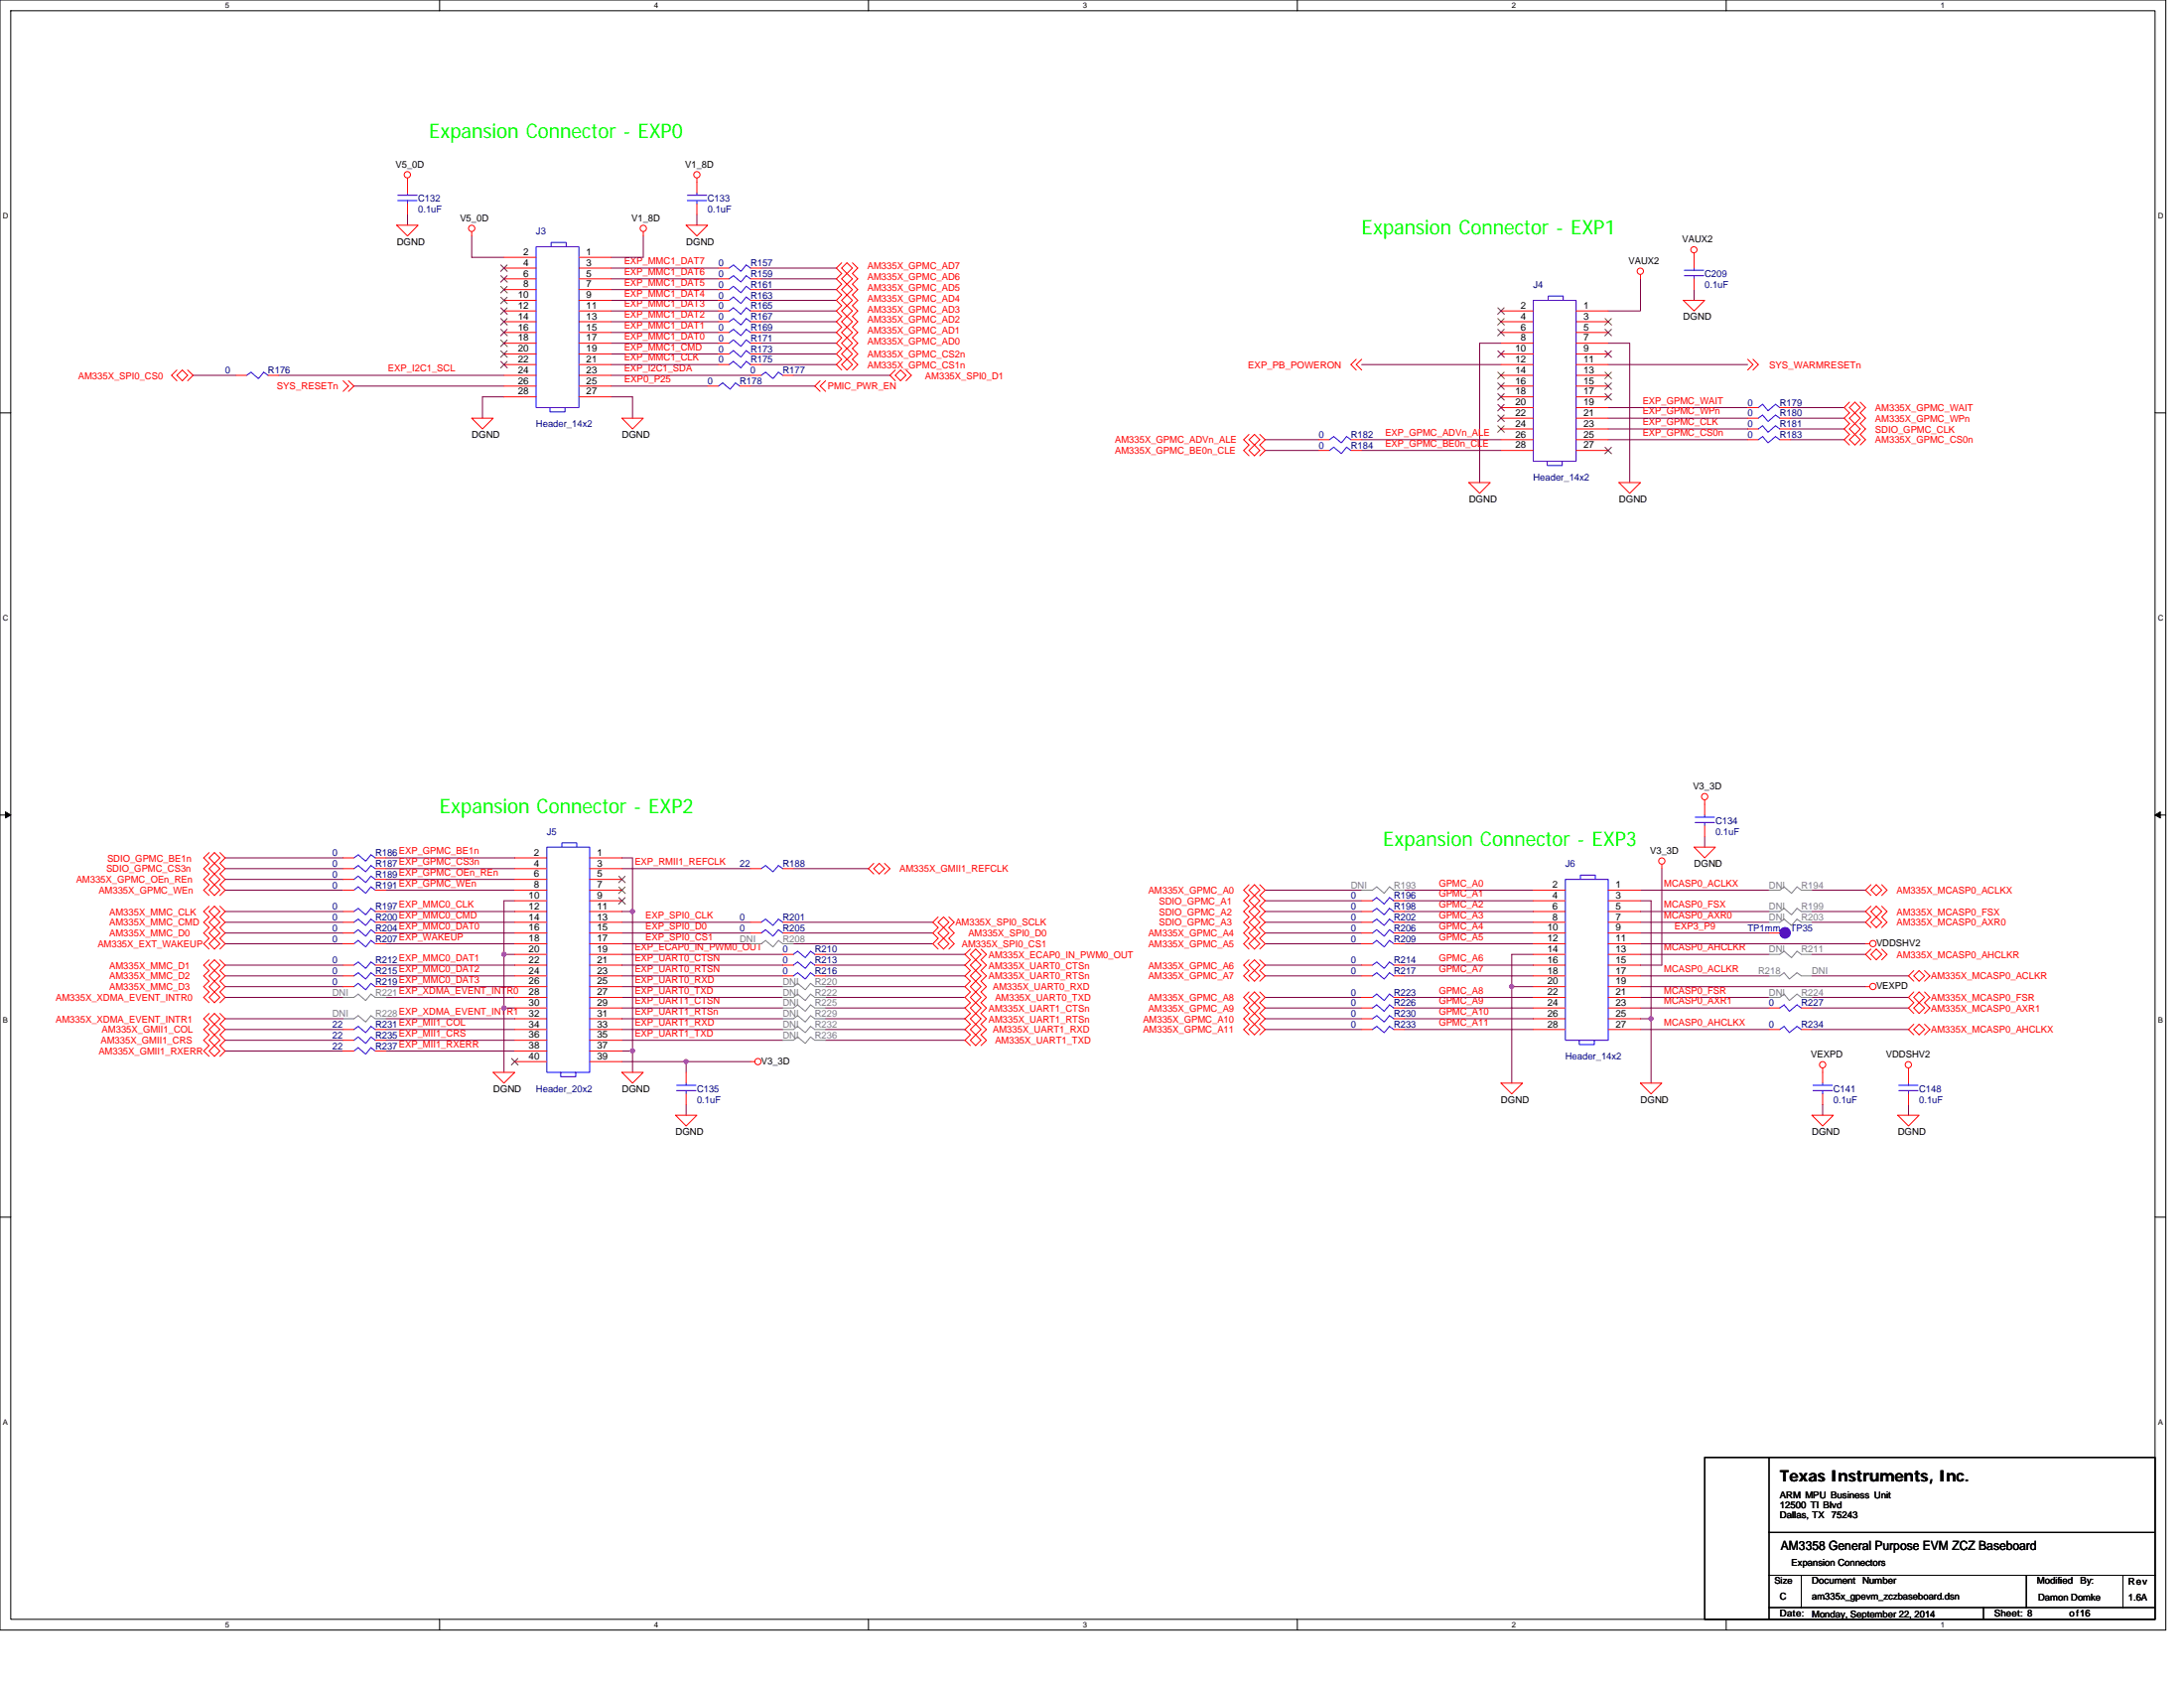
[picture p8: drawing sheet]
<svg xmlns="http://www.w3.org/2000/svg" width="279mm" height="216mm" viewBox="0 0 279 216" stroke-linecap="round" stroke-linejoin="round" font-family="sans-serif">
<path d="M0 0h277.1v208.5h-277.1zM1.4 1.4h274.3v205.7h-274.3z" fill="none" stroke="#000" stroke-width=".13"/>
<g fill="#fff">
<path d="M28.8 .1h.6v1.1h-.6z"/>
<path d="M28.8 207.3h.6v1.1h-.6z"/>
</g>
<path d="M56.2 0v1.4M56.2 207.1v1.4" fill="none" stroke="#000" stroke-width=".13"/>
<g fill="#fff">
<path d="M83.7 .1h.5v1.1h-.5z"/>
<path d="M83.7 207.3h.5v1.1h-.5z"/>
</g>
<path d="M111.1 0v1.4M111.1 207.1v1.4" fill="none" stroke="#000" stroke-width=".13"/>
<g fill="#fff">
<path d="M138.5 .1h.6v1.1h-.6z"/>
<path d="M138.5 207.3h.6v1.1h-.6z"/>
</g>
<path d="M166 0v1.4M166 207.1v1.4" fill="none" stroke="#000" stroke-width=".13"/>
<g fill="#fff">
<path d="M193.4 .1h.6v1.1h-.6z"/>
<path d="M193.4 207.3h.6v1.1h-.6z"/>
</g>
<path d="M220.8 0v1.4M220.8 207.1v1.4" fill="none" stroke="#000" stroke-width=".13"/>
<g fill="#fff">
<path d="M248.3 .1h.5v1.1h-.5z"/>
<path d="M248.3 207.3h.5v1.1h-.5z"/>
<path d="M.4 27.1h.7v1.1h-.7z"/>
<path d="M276.1 27.1h.7v1.1h-.7z"/>
<path d="M.4 78.5h.7v1.1h-.7z"/>
<path d="M276.1 78.5h.7v1.1h-.7z"/>
</g>
<path d="M0 52.8h1.4M275.7 52.8h1.4" fill="none" stroke="#000" stroke-width=".13"/>
<g fill="#fff">
<path d="M.4 130h.6v1.1h-.6z"/>
<path d="M276.1 130h.6v1.1h-.6z"/>
</g>
<path d="M0 104.2h1.4M275.7 104.2h1.4" fill="none" stroke="#000" stroke-width=".13"/>
<path d="M.7 103.8l.7 .4-.7 .4zM275.7 104.2l.7-.4v.8z" fill="#000" stroke="#000" stroke-width=".13"/>
<g fill="#fff">
<path d="M.4 181.4h.6v1.1h-.6z"/>
<path d="M276.1 181.4h.6v1.1h-.6z"/>
</g>
<path d="M0 155.7h1.4M275.7 155.7h1.4M218.1 186.4h57.6v20.7h-57.6zM226.3 186.4v20.6M226.3 196h49.4M226.3 201.5h49.4M226.3 205.6h49.4M230.4 201.5v4.1M253.7 205.6v1.4M259.2 201.5v4.1M271.6 201.5v4.1" fill="none" stroke="#000" stroke-width=".13"/>
<g fill="none" stroke="#800040" stroke-width=".13">
<path d="M52.1 27.4v1.4M60.3 30.2v2.7h4.2M78.2 39.8h13.7M78.2 35.7h13.7M78.2 37h13.7M78.2 38.4h13.7M78.2 34.3h13.7M82.3 30.2v2.7h-4.1M89.2 27.4v1.4M97.4 34.3h9.6M97.4 35.7h9.6M97.4 37h9.6"/>
<path d="M97.4 38.4h9.6M97.4 39.8h9.6M209.9 35.7v4.1h-4.2M216.7 37v1.4M24.7 48h5.5M35.7 48h28.8M45.3 49.4h19.2M64.5 50.8h-2.8v2.7M78.2 41.1h13.7M78.2 42.5h13.7M78.2 43.9h13.7M78.2 45.3h13.7"/>
<path d="M78.2 46.6h13.7M78.2 50.8h2.7v2.7M78.2 49.4h12.3M78.2 48h17.8M96 49.4h8.2M97.4 41.1h9.6M97.4 42.5h9.6M97.4 43.9h9.6M97.4 45.3h9.6M97.4 46.6h9.6M101.5 48h12.4M161.9 56.2h6.8"/>
<path d="M161.9 57.6h6.8M174.2 56.2h17.8M174.2 57.6h17.8M174.2 46.6h17.8M192 43.9h-2.7v17.8M205.7 43.9h2.8v17.8M205.7 54.9h17.9M205.7 52.1h17.9M205.7 53.5h17.9M205.7 56.2h17.9M205.7 46.6h17.9M229.1 52.1h6.8"/>
<path d="M229.1 53.5h6.8M229.1 54.9h6.8M229.1 56.2h6.8M28.8 109.7h15.1M28.8 111.1h15.1M28.8 112.5h15.1M28.8 113.9h15.1M28.8 116.6h15.1M28.8 118h15.1M28.8 119.3h15.1M49.4 109.7h16.4M49.4 111.1h16.4"/>
<path d="M49.4 112.5h16.4M49.4 113.9h16.4M49.4 118h16.4M49.4 119.3h16.4M49.4 116.6h16.4M65.8 115.2h-1.3v6.9M79.6 118h16.4M79.6 119.3h16.4M79.6 111.1h16.4M79.6 116.6h1.3M79.6 109.7h1.3v6.9M80.9 116.6v17.8"/>
<path d="M101.5 119.3h17.8M101.5 118h17.8M101.5 111.1h9.6M161.9 113.9h12.3M161.9 115.2h12.3M161.9 116.6h12.3M161.9 118h12.3M161.9 119.3h12.3M179.7 113.9h16.5M179.7 119.3h16.5M179.7 116.6h16.5M179.7 118h16.5"/>
<path d="M179.7 115.2h16.5M209.9 115.2h1.3v15.1M209.9 113.9h16.4M209.9 116.6h16.4M209.9 118h16.4M209.9 119.3h16.4M212.6 111.1v12.3h-2.7M218.1 107v1.4M231.8 113.9h6.9M231.8 116.6h6.9M231.8 118h6.9M28.8 131.7h15.1"/>
<path d="M28.8 133.1h15.1M28.8 134.4h15.1M28.8 130.3h15.1M28.8 127.6h15.1M28.8 120.7h15.1M28.8 123.4h15.1M28.8 124.8h15.1M28.8 126.2h15.1M49.4 131.7h16.4M49.4 133.1h16.4M49.4 134.4h16.4M49.4 130.3h16.4"/>
<path d="M49.4 127.6h16.4M49.4 120.7h16.4M49.4 123.4h16.4M49.4 124.8h16.4M49.4 126.2h16.4M64.5 128.9h1.3M64.5 122.1h1.3M64.5 128.9v8.3M64.5 122.1v6.8M79.6 122.1h20.5M79.6 130.3h20.5M79.6 128.9h20.5"/>
<path d="M79.6 127.6h20.5M79.6 126.2h20.5M79.6 124.8h20.5M79.6 123.4h20.5M79.6 133.1h20.5M79.6 131.7h20.5M79.6 120.7h16.4M79.6 134.4h1.3M79.6 135.8h8.2M80.9 134.4v2.8M87.8 135.8h8.2M87.8 135.8v1.4"/>
<path d="M101.5 120.7h17.8M105.6 127.6h17.8M105.6 126.2h17.8M105.6 124.8h17.8M105.6 123.4h17.8M105.6 133.1h17.8M105.6 131.7h17.8M105.6 130.3h17.8M105.6 128.9h17.8M105.6 122.1h17.8M161.9 120.7h12.3M161.9 123.4h12.3"/>
<path d="M161.9 124.8h12.3M161.9 128.9h12.3M161.9 127.6h12.3M161.9 130.3h12.3M161.9 131.7h12.3M179.7 120.7h16.5M179.7 124.8h16.5M179.7 123.4h16.5M179.7 128.9h16.5M179.7 127.6h16.5M179.7 130.3h16.5M179.7 131.7h16.5"/>
<path d="M193.4 126.2h2.8M193.4 126.2v12.3M196.2 122.1h-2.8v4.1M209.9 130.3h1.3M209.9 120.7h28.8M209.9 126.2h28.8M209.9 131.7h16.4M209.9 127.6h16.4M209.9 128.9h16.4M209.9 124.8h16.4M209.9 122.1h16.4M211.2 130.3v8.2"/>
<path d="M231.8 124.8h12.4M231.8 127.6h12.4M231.8 128.9h12.4M231.8 131.7h12.4M231.8 122.1h6.9M87.8 141.3v1.3M233.2 141.3v1.3M244.2 141.3v1.3"/>
</g>
<g fill="#f0f" stroke="#f0f" stroke-width=".13">
<circle cx="193.4" cy="126.2" r=".27"/>
<circle cx="211.2" cy="130.3" r=".27"/>
<circle cx="64.5" cy="122.1" r=".27"/>
<circle cx="64.5" cy="128.9" r=".27"/>
<circle cx="87.8" cy="135.8" r=".27"/>
<circle cx="80.9" cy="134.4" r=".27"/>
<circle cx="80.9" cy="116.6" r=".27"/>
</g>
<g fill="none" stroke="#f00" stroke-width=".13">
<path d="M50.8 28.8h2.7l-1.4 1.4zM52.1 22.8v1.9M52.1 26.1v1.3M60.3 29.6v.6M64.5 32.9h4.1M64.5 34.3h4.1M64.5 35.7h4.1M64.5 37h4.1M64.5 38.4h4.1M64.5 39.8h4.1M74.1 32.9h4.1M74.1 34.3h4.1"/>
<path d="M74.1 35.7h4.1M74.1 37h4.1M74.1 38.4h4.1M74.1 39.8h4.1M82.3 29.6v.6M87.8 28.8h2.7l-1.3 1.4zM89.2 22.8v1.9M89.2 26.1v1.3M91.9 39.8h1.4M91.9 34.3h1.4M91.9 35.7h1.4M91.9 38.4h1.4"/>
<path d="M91.9 37h1.4M96 39.8h1.4M96 34.3h1.4M96 35.7h1.4M96 38.4h1.4M96 37h1.4M107.7 33.6l-.7 .7 .7 .7-.7 .7 .7 .6-.7 .7 .7 .7-.7 .7 .7 .7-.7 .7 .7 .7-.7 .6 .7 .7-.7 .7 .7 .7-.7 .7 .7 .7-.7 .7 .7 .7-.7 .6 .7 .7M107.7 34.3l.7-.7 .7 .7-.7 .7zM108.4 39.1l.7 .7-.7 .7M108.4 37.7l.7 .7-.7 .7M108.4 36.3l.7 .7-.7 .7M108.4 35l.7 .7-.7 .6"/>
<path d="M108.4 39.1l-.7 .7 .7 .7M108.4 37.7l-.7 .7 .7 .7M108.4 36.3l-.7 .7 .7 .7M108.4 35l-.7 .7 .7 .6M109.1 33.6l.6 .7-.6 .7 .6 .7-.6 .6 .6 .7-.6 .7 .6 .7-.6 .7 .6 .7-.6 .7 .6 .6-.6 .7 .6 .7-.6 .7 .6 .7-.6 .7 .6 .7-.6 .7 .6 .6-.6 .7M192 39.8h4.2M201.6 39.8h4.1M209.9 35.1v.6M215.3 38.4h2.8l-1.4 1.4zM216.7 32.4v1.9M216.7 35.7v1.3M22.6 48l.7-.7 .7 .7-.7 .7z"/>
<path d="M22.6 47.3l-.7 .7 .7 .7M24 47.3l.7 .7-.7 .7M30.2 48h1.4M34.3 48h1.4M43.9 48.7l.7 .7-.7 .7M44.6 48.7l.7 .7-.7 .7M60.3 53.5h2.8l-1.4 1.4zM64.5 41.1h4.1M64.5 42.5h4.1M64.5 43.9h4.1M64.5 45.3h4.1M64.5 46.6h4.1"/>
<path d="M64.5 48h4.1M64.5 49.4h4.1M64.5 50.8h4.1M74.1 41.1h4.1M74.1 42.5h4.1M74.1 43.9h4.1M74.1 45.3h4.1M74.1 46.6h4.1M74.1 48h4.1M74.1 49.4h4.1M74.1 50.8h4.1M79.6 53.5h2.7l-1.4 1.4z"/>
<path d="M90.5 49.4h1.4M91.9 45.3h1.4M91.9 41.1h1.4M91.9 43.9h1.4M91.9 42.5h1.4M91.9 46.6h1.4M94.6 49.4h1.4M96 48h1.4M96 45.3h1.4M96 41.1h1.4M96 43.9h1.4M96 42.5h1.4"/>
<path d="M96 46.6h1.4M100.1 48h1.4M104.9 48.7l-.7 .7 .7 .7M105.6 48.7l-.7 .7 .7 .7M107.7 46.6l.7-.6 .7 .6-.7 .7zM108.4 43.2l.7 .7-.7 .7M108.4 41.8l.7 .7-.7 .7M108.4 40.5l.7 .6-.7 .7M108.4 44.6l.7 .7-.7 .7M108.4 43.2l-.7 .7 .7 .7M108.4 41.8l-.7 .7 .7 .7M108.4 40.5l-.7 .6 .7 .7"/>
<path d="M108.4 44.6l-.7 .7 .7 .7M114.5 47.3l-.6 .7 .6 .7M115.2 47.3l.7 .7-.7 .7-.7-.7zM115.9 47.3l.7 .7-.7 .7M159.8 55.6l-.7 .6 .7 .7-.7 .7 .7 .7M159.8 56.2l.7-.6 .7 .6-.7 .7zM160.5 56.9l.7 .7-.7 .7-.7-.7zM161.2 55.6l.7 .6-.7 .7 .7 .7-.7 .7M168.7 57.6h1.4M168.7 56.2h1.4M172.8 57.6h1.4M172.8 56.2h1.4"/>
<path d="M173.5 46l-.7 .6 .7 .7M174.2 46l-.7 .6 .7 .7M192 41.1h4.2M192 42.5h4.2M192 43.9h4.2M192 45.3h4.2M192 46.6h4.2M192 48h4.2M192 49.4h4.2M192 50.8h4.2M192 52.1h4.2M192 53.5h4.2"/>
<path d="M192 54.9h4.2M192 56.2h4.2M192 57.6h4.2M201.6 41.1h4.1M201.6 42.5h4.1M201.6 43.9h4.1M201.6 45.3h4.1M201.6 46.6h4.1M201.6 48h4.1M201.6 49.4h4.1M201.6 50.8h4.1M201.6 52.1h4.1"/>
<path d="M201.6 53.5h4.1M201.6 54.9h4.1M201.6 56.2h4.1M201.6 57.6h4.1M223.6 54.9h1.3M223.6 53.5h1.3M223.6 56.2h1.3M223.6 52.1h1.3M223.6 46l.7 .6-.7 .7M224.3 46l.6 .6-.6 .7M227.7 54.9h1.4M227.7 53.5h1.4"/>
<path d="M227.7 56.2h1.4M227.7 52.1h1.4M236.6 52.1l.7-.7 .7 .7-.7 .7zM236.6 56.2l.7-.6 .7 .6-.7 .7zM236.6 51.4l-.7 .7 .7 .7-.7 .7 .7 .7-.7 .7 .7 .7-.7 .6 .7 .7M237.3 52.8l-.7 .7 .7 .7M237.3 54.2l-.7 .7 .7 .7M237.3 52.8l.7 .7-.7 .7M237.3 54.2l.7 .7-.7 .7M238 51.4l.7 .7-.7 .7 .7 .7-.7 .7 .7 .7-.7 .7 .7 .6-.7 .7M187.9 61.7h2.7l-1.3 1.4zM207.1 61.7h2.8l-1.4 1.4z"/>
<path d="M26.8 109.1l-.7 .6 .7 .7-.7 .7 .7 .7-.7 .7 .7 .7-.7 .7 .7 .6M26.8 115.9l-.7 .7 .7 .7-.7 .7 .7 .6-.7 .7 .7 .7-.7 .7 .7 .7M26.8 109.7l.6-.6 .7 .6-.7 .7zM26.8 116.6l.6-.7 .7 .7-.7 .7zM27.4 110.4l.7 .7-.7 .7M27.4 113.2l.7 .7-.7 .6-.6-.6zM27.4 111.8l.7 .7-.7 .7M27.4 117.3l.7 .7-.7 .6M27.4 118.6l.7 .7-.7 .7M27.4 110.4l-.6 .7 .6 .7M27.4 111.8l-.6 .7 .6 .7M27.4 117.3l-.6 .7 .6 .6"/>
<path d="M27.4 118.6l-.6 .7 .6 .7M28.1 109.1l.7 .6-.7 .7 .7 .7-.7 .7 .7 .7-.7 .7 .7 .7-.7 .6M28.1 115.9l.7 .7-.7 .7 .7 .7-.7 .6 .7 .7-.7 .7 .7 .7-.7 .7M43.9 112.5h1.4M43.9 118h1.4M43.9 119.3h1.4M43.9 116.6h1.4M43.9 109.7h1.4M43.9 113.9h1.4M43.9 111.1h1.4M48 112.5h1.4M48 118h1.4"/>
<path d="M48 119.3h1.4M48 116.6h1.4M48 109.7h1.4M48 113.9h1.4M48 111.1h1.4M65.8 109.7h4.2M65.8 111.1h4.2M65.8 112.5h4.2M65.8 113.9h4.2M65.8 115.2h4.2M65.8 116.6h4.2M65.8 118h4.2"/>
<path d="M65.8 119.3h4.2M75.4 109.7h4.2M75.4 111.1h4.2M75.4 112.5h4.2M75.4 113.9h4.2M75.4 115.2h4.2M75.4 116.6h4.2M75.4 118h4.2M75.4 119.3h4.2M96 119.3h1.4M96 111.1h1.4M96 118h1.4"/>
<path d="M100.1 119.3h1.4M100.1 111.1h1.4M100.1 118h1.4M111.8 110.4l-.7 .7 .7 .7M111.8 111.1l.7-.7 .7 .7-.7 .7zM113.2 110.4l.7 .7-.7 .7M120 117.3l-.7 .7 .7 .6-.7 .7 .7 .7-.7 .7 .7 .7M120 118l.7-.7 .7 .7-.7 .6zM120.7 118.6l.7 .7-.7 .7M120.7 118.6l-.7 .7 .7 .7M121.4 117.3l.7 .7-.7 .6 .7 .7-.7 .7 .7 .7-.7 .7M159.8 113.2l-.7 .7 .7 .6-.7 .7 .7 .7-.7 .7 .7 .7-.7 .7 .7 .6-.7 .7 .7 .7-.7 .7 .7 .7"/>
<path d="M160.5 114.5l.7 .7-.7 .7M160.5 115.9l.7 .7-.7 .7M160.5 117.3l.7 .7-.7 .6M160.5 118.6l.7 .7-.7 .7M160.5 113.2l.7 .7-.7 .6-.7-.6zM160.5 114.5l-.7 .7 .7 .7M160.5 115.9l-.7 .7 .7 .7M160.5 117.3l-.7 .7 .7 .6M160.5 118.6l-.7 .7 .7 .7M161.2 113.2l.7 .7-.7 .6 .7 .7-.7 .7 .7 .7-.7 .7 .7 .7-.7 .6 .7 .7-.7 .7 .7 .7-.7 .7M174.2 119.3h1.4M174.2 118h1.4"/>
<path d="M174.2 116.6h1.4M174.2 115.2h1.4M178.3 119.3h1.4M178.3 118h1.4M178.3 116.6h1.4M178.3 115.2h1.4M196.2 113.9h4.1M196.2 115.2h4.1M196.2 116.6h4.1M196.2 118h4.1M196.2 119.3h4.1M205.7 113.9h4.2"/>
<path d="M205.7 115.2h4.2M205.7 116.6h4.2M205.7 118h4.2M205.7 119.3h4.2M212.6 110.6v.5M216.7 108.4h2.8l-1.4 1.3zM218.1 102.3v1.9M218.1 105.6v1.4M226.3 119.3h1.4M239.4 118l.6-.7 .7 .7-.7 .6zM239.4 116.6l.6-.7 .7 .7-.7 .7zM239.4 113.2l-.7 .7 .7 .6"/>
<path d="M239.4 115.9l-.7 .7 .7 .7-.7 .7 .7 .6M240 113.2l.7 .7-.7 .6-.6-.6zM240.7 113.2l.7 .7-.7 .6M240.7 115.9l.7 .7-.7 .7 .7 .7-.7 .6M26.8 129.6l-.7 .7 .7 .7-.7 .7 .7 .7-.7 .7 .7 .6-.7 .7 .7 .7M26.8 122.8l-.7 .6 .7 .7-.7 .7 .7 .7-.7 .7 .7 .7-.7 .7 .7 .6M26.8 130.3l.6-.7 .7 .7-.7 .7zM26.8 123.4l.6-.6 .7 .6-.7 .7zM27.4 131l.7 .7-.7 .7M27.4 132.4l.7 .7-.7 .6M27.4 133.7l.7 .7-.7 .7-.6-.7zM27.4 126.9l.7 .7-.7 .6-.6-.6z"/>
<path d="M27.4 120l.7 .7-.7 .7-.6-.7zM27.4 124.1l.7 .7-.7 .7M27.4 125.5l.7 .7-.7 .7M27.4 131l-.6 .7 .6 .7M27.4 132.4l-.6 .7 .6 .6M27.4 124.1l-.6 .7 .6 .7M27.4 125.5l-.6 .7 .6 .7M28.1 129.6l.7 .7-.7 .7 .7 .7-.7 .7 .7 .7-.7 .6 .7 .7-.7 .7M28.1 122.8l.7 .6-.7 .7 .7 .7-.7 .7 .7 .7-.7 .7 .7 .7-.7 .6M43.9 131.7h1.4M43.9 124.8h1.4M43.9 134.4h1.4"/>
<path d="M43.9 133.1h1.4M43.9 123.4h1.4M43.9 126.2h1.4M43.9 120.7h1.4M48 131.7h1.4M48 124.8h1.4M48 134.4h1.4M48 133.1h1.4M48 123.4h1.4M48 126.2h1.4M48 120.7h1.4M63.1 137.2h2.7l-1.3 1.3z"/>
<path d="M65.8 120.7h4.2M65.8 122.1h4.2M65.8 123.4h4.2M65.8 124.8h4.2M65.8 126.2h4.2M65.8 127.6h4.2M65.8 128.9h4.2M65.8 130.3h4.2M65.8 131.7h4.2M65.8 133.1h4.2M65.8 134.4h4.2M65.8 135.8h4.2"/>
<path d="M75.4 120.7h4.2M75.4 122.1h4.2M75.4 123.4h4.2M75.4 124.8h4.2M75.4 126.2h4.2M75.4 127.6h4.2M75.4 128.9h4.2M75.4 130.3h4.2M75.4 131.7h4.2M75.4 133.1h4.2M75.4 134.4h4.2M75.4 135.8h4.2"/>
<path d="M79.6 137.2h2.7l-1.4 1.3zM87.8 137.2v1.3M87.8 139.9v1.4M96 135.8h.6M100.1 124.8h1.4M100.1 123.4h1.4M100.1 122.1h1.4M104.2 124.8h1.4M104.2 123.4h1.4M104.2 122.1h1.4M120 120.7l.7-.7 .7 .7-.7 .7zM124.1 121.4l-.7 .7 .7 .7-.7 .6 .7 .7-.7 .7 .7 .7-.7 .7 .7 .7-.7 .7 .7 .6-.7 .7 .7 .7-.7 .7 .7 .7-.7 .7 .7 .7-.7 .7 .7 .6"/>
<path d="M124.8 131l.7 .7-.7 .7M124.8 128.2l.7 .7-.7 .7M124.8 129.6l.7 .7-.7 .7M124.8 121.4l.7 .7-.7 .7-.7-.7zM124.8 126.9l.7 .7-.7 .6M124.8 125.5l.7 .7-.7 .7M124.8 124.1l.7 .7-.7 .7M124.8 122.8l.7 .6-.7 .7M124.8 132.4l.7 .7-.7 .6-.7-.6zM124.8 131l-.7 .7 .7 .7M124.8 128.2l-.7 .7 .7 .7M124.8 129.6l-.7 .7 .7 .7"/>
<path d="M124.8 126.9l-.7 .7 .7 .6M124.8 125.5l-.7 .7 .7 .7M124.8 124.1l-.7 .7 .7 .7M124.8 122.8l-.7 .6 .7 .7M125.5 121.4l.7 .7-.7 .7 .7 .6-.7 .7 .7 .7-.7 .7 .7 .7-.7 .7 .7 .7-.7 .6 .7 .7-.7 .7 .7 .7-.7 .7 .7 .7-.7 .7 .7 .7-.7 .6M159.8 122.8l-.7 .6 .7 .7-.7 .7 .7 .7M159.8 126.9l-.7 .7 .7 .6-.7 .7 .7 .7-.7 .7 .7 .7-.7 .7 .7 .7M159.8 123.4l.7-.6 .7 .6-.7 .7zM159.8 124.8l.7-.7 .7 .7-.7 .7zM159.8 127.6l.7-.7 .7 .7-.7 .6zM159.8 131.7l.7-.7 .7 .7-.7 .7zM160.5 120l.7 .7-.7 .7-.7-.7z"/>
<path d="M160.5 128.2l.7 .7-.7 .7M160.5 129.6l.7 .7-.7 .7M160.5 128.2l-.7 .7 .7 .7M160.5 129.6l-.7 .7 .7 .7M161.2 122.8l.7 .6-.7 .7 .7 .7-.7 .7M161.2 126.9l.7 .7-.7 .6 .7 .7-.7 .7 .7 .7-.7 .7 .7 .7-.7 .7M174.2 120.7h1.4M174.2 128.9h1.4M174.2 124.8h1.4M174.2 127.6h1.4M174.2 130.3h1.4M174.2 123.4h1.4"/>
<path d="M174.2 131.7h1.4M178.3 120.7h1.4M178.3 128.9h1.4M178.3 124.8h1.4M178.3 127.6h1.4M178.3 130.3h1.4M178.3 123.4h1.4M178.3 131.7h1.4M192 138.5h2.8l-1.4 1.4zM196.2 120.7h4.1M196.2 122.1h4.1M196.2 123.4h4.1"/>
<path d="M196.2 124.8h4.1M196.2 126.2h4.1M196.2 127.6h4.1M196.2 128.9h4.1M196.2 130.3h4.1M196.2 131.7h4.1M205.7 120.7h4.2M205.7 122.1h4.2M205.7 123.4h4.2M205.7 124.8h4.2M205.7 126.2h4.2M205.7 127.6h4.2"/>
<path d="M205.7 128.9h4.2M205.7 130.3h4.2M205.7 131.7h4.2M209.9 138.5h2.7l-1.4 1.4zM226.3 131.7h1.4M226.3 128.9h1.4M230.4 131.7h1.4M230.4 128.9h1.4M233.2 136.6v1.9M233.2 139.9v1.4M238.7 126.2h.5M238.7 120.7h.5"/>
<path d="M239.4 122.1l.6-.7 .7 .7-.7 .7zM239.4 121.4l-.7 .7 .7 .7M240.7 121.4l.7 .7-.7 .7M244.2 136.6v1.9M244.2 139.9v1.4M244.8 124.8l.7-.7 .7 .7-.7 .7zM244.8 128.9l.7-.7 .7 .7-.7 .7zM244.8 131.7l.7-.7 .7 .7-.7 .7zM244.8 124.1l-.6 .7 .6 .7M244.8 126.9l-.6 .7 .6 .6-.6 .7 .6 .7M244.8 131l-.6 .7 .6 .7M245.5 126.9l.7 .7-.7 .6-.7-.6z"/>
<path d="M246.2 124.1l.7 .7-.7 .7M246.2 126.9l.7 .7-.7 .6 .7 .7-.7 .7M246.2 131l.7 .7-.7 .7M86.4 142.6h2.8l-1.4 1.4zM231.8 142.6h2.7l-1.3 1.4zM242.8 142.6h2.7l-1.3 1.4z"/>
<circle cx="52.1" cy="22.3" r=".4"/>
<circle cx="60.3" cy="29.2" r=".4"/>
<circle cx="82.3" cy="29.2" r=".4"/>
<circle cx="89.2" cy="22.3" r=".4"/>
<circle cx="209.8" cy="34.7" r=".4"/>
<circle cx="216.7" cy="31.9" r=".4"/>
<circle cx="212.6" cy="110.1" r=".4"/>
<circle cx="218.1" cy="101.9" r=".4"/>
<circle cx="97" cy="135.8" r=".4"/>
<circle cx="233.2" cy="136.2" r=".4"/>
<circle cx="239.6" cy="120.7" r=".4"/>
<circle cx="239.6" cy="126.2" r=".4"/>
<circle cx="244.1" cy="136.2" r=".4"/>
</g>
<g fill="none" stroke="#00f" stroke-width=".13">
<path d="M50.9 25.7h2.5M50.9 25h2.5M52.1 24.7v.3M52.1 25.7v.4M68.6 31.6h5.5v20.5h-5.5zM70.5 31.6v-.6h1.9v.6M87.9 25.7h2.5M87.9 25h2.5M89.2 24.7v.3M89.2 25.7v.4M93.3 39.8l.5-.4 1 .8 .7-.8 .5 .4M93.3 34.3l.5-.4 1 .8 .7-.8 .5 .4"/>
<path d="M93.3 35.7l.5-.4 1 .8 .7-.8 .5 .4M93.3 38.4l.5-.4 1 .8 .7-.8 .5 .4M93.3 37l.5-.4 1 .8 .7-.8 .5 .4M196.2 38.4h5.4v20.6h-5.4zM198.1 38.4v-.5h1.9v.5M215.5 35.3h2.5M215.5 34.6h2.5M216.7 34.3v.3M216.7 35.3v.4M31.6 48l.5-.4 1 .8 .6-.8 .6 .4M70.4 52.1v.6h1.9v-.6M91.9 49.4l.6-.4 .9 .8 .7-.8 .5 .4"/>
<path d="M93.3 45.3l.5-.4 1 .8 .7-.8 .5 .4M93.3 41.1l.5-.4 1 .9 .7-.9 .5 .4M93.3 43.9l.5-.4 1 .8 .7-.8 .5 .4M93.3 42.5l.5-.4 1 .8 .7-.8 .5 .4M93.3 46.6l.5-.4 1 .9 .7-.9 .5 .4M97.4 48l.5-.4 1 .8 .7-.8 .5 .4M170.1 57.6l.5-.4 1 .8 .7-.8 .5 .4M170.1 56.2l.5-.4 1 .8 .7-.8 .5 .4M197.9 59v.5h2v-.5M227.7 54.9l-.6-.4-.9 .8-.7-.8-.6 .4M227.7 53.5l-.6-.4-.9 .8-.7-.8-.6 .4M227.7 56.2l-.6-.4-.9 .8-.7-.8-.6 .4"/>
<path d="M227.7 52.1l-.6-.4-.9 .8-.7-.8-.6 .4M48 112.5l-.5-.4-.7 .8-1-.8-.5 .4M48 118l-.5-.4-.7 .8-1-.8-.5 .4M48 119.3l-.5-.4-.7 .8-1-.8-.5 .4M48 116.6l-.5-.4-.7 .8-1-.8-.5 .4M48 109.7l-.5-.4-.7 .9-1-.9-.5 .4M48 113.9l-.5-.5-.7 .9-1-.9-.5 .5M48 111.1l-.5-.4-.7 .8-1-.8-.5 .4M70 108.4h5.4v28.8h-5.4zM71.9 108.4v-.6h1.9v.6M100.1 119.3l-.5-.4-.7 .8-1-.8-.5 .4M100.1 111.1l-.5-.4-.7 .8-1-.8-.5 .4"/>
<path d="M100.1 118l-.5-.4-.7 .8-1-.8-.5 .4M178.3 119.3l-.5-.4-.7 .8-1-.8-.5 .4M178.3 118l-.5-.4-.7 .8-1-.8-.5 .4M178.3 116.6l-.5-.4-.7 .8-1-.8-.5 .4M178.3 115.2l-.5-.4-.7 .8-1-.8-.5 .4M200.3 112.5h5.4v20.6h-5.4zM202.2 112.5v-.6h1.9v.6M216.9 105.2h2.4M216.9 104.5h2.4M218.1 104.2v.3M218.1 105.2v.4M48 131.7l-.5-.4-.7 .8-1-.8-.5 .4"/>
<path d="M48 124.8l-.5-.4-.7 .8-1-.8-.5 .4M48 134.4l-.5-.4-.7 .8-1-.8-.5 .4M48 133.1l-.5-.5-.7 .9-1-.9-.5 .5M48 123.4l-.5-.4-.7 .9-1-.9-.5 .4M48 126.2l-.5-.4-.7 .8-1-.8-.5 .4M48 120.7l-.5-.4-.7 .8-1-.8-.5 .4M71.7 137.2v.5h2v-.5M86.6 139.5h2.4M86.6 138.8h2.4M87.8 138.5v.3M87.8 139.5v.4M104.2 124.8l-.5-.4-.7 .8-1-.8-.5 .4"/>
<path d="M104.2 123.4l-.5-.4-.7 .9-1-.9-.5 .4M104.2 122.1l-.5-.4-.7 .8-1-.8-.5 .4M178.3 120.7l-.5-.4-.7 .8-1-.8-.5 .4M178.3 128.9l-.5-.4-.7 .8-1-.8-.5 .4M178.3 124.8l-.5-.4-.7 .8-1-.8-.5 .4M178.3 127.6l-.5-.5-.7 .9-1-.9-.5 .5M178.3 130.3l-.5-.4-.7 .8-1-.8-.5 .4M178.3 123.4l-.5-.4-.7 .9-1-.9-.5 .4M178.3 131.7l-.5-.4-.7 .8-1-.8-.5 .4M202 133.1v.5h2v-.5M227.7 131.7l.5-.4 .7 .8 1-.8 .5 .4M227.7 128.9l.5-.4 .7 .8 1-.8 .5 .4"/>
<path d="M231.9 139.5h2.5M231.9 138.8h2.5M233.2 138.5v.3M233.2 139.5v.4M242.9 139.5h2.5M242.9 138.8h2.5M244.2 138.5v.3M244.2 139.5v.4"/>
</g>
<g fill="none" stroke="#808080" stroke-width=".13">
<path d="M174.2 113.9h1.4l.5-.5 1 .9 .7-.9 .5 .5h1.4M226.3 116.6h1.4l.5-.4 1 .8 .7-.8 .5 .4h1.4M226.3 113.9h1.4l.5-.5 1 .9 .7-.9 .5 .5h1.4M226.3 118h1.4l.5-.4 1 .8 .7-.8 .5 .4h1.4M43.9 127.6h1.4l.5-.5 1 .9 .7-.9 .5 .5h1.4M43.9 130.3h1.4l.5-.4 1 .8 .7-.8 .5 .4h1.4M96 120.7h1.4l.5-.4 1 .8 .7-.8 .5 .4h1.4M100.1 133.1h1.4l.5-.5 1 .9 .7-.9 .5 .5h1.4M100.1 131.7h1.4l.5-.4 1 .8 .7-.8 .5 .4h1.4M100.1 127.6h1.4l.5-.5 1 .9 .7-.9 .5 .5h1.4M100.1 130.3h1.4l.5-.4 1 .8 .7-.8 .5 .4h1.4M100.1 126.2h1.4l.5-.4 1 .8 .7-.8 .5 .4h1.4"/>
<path d="M100.1 128.9h1.4l.5-.4 1 .8 .7-.8 .5 .4h1.4M226.3 124.8h1.4l.5-.4 .7 .8 1-.8 .5 .4h1.4M226.3 122.1h1.4l.5-.4 1 .8 .7-.8 .5 .4h1.4M226.3 127.6h1.4l.5-.5 .7 .9 1-.9 .5 .5h1.4"/>
</g>
<g fill="none" stroke="#804000" stroke-width=".13">
<path d="M64.1 33.9l.8 .8M64.1 35.3l.8 .8M64.1 36.6l.8 .9M64.1 38l.8 .8M64.1 39.4l.8 .8M64.9 33.9l-.8 .8M64.9 35.3l-.8 .8M64.9 36.6l-.8 .9M64.9 38l-.8 .8M64.9 39.4l-.8 .8M191.6 39.4l.8 .8M192.4 39.4l-.8 .8"/>
<path d="M64.1 40.7l.8 .9M64.1 42.1l.8 .8M64.1 43.5l.8 .8M64.1 44.9l.8 .8M64.1 46.2l.8 .9M64.9 40.7l-.8 .9M64.9 42.1l-.8 .8M64.9 43.5l-.8 .8M64.9 44.9l-.8 .8M64.9 46.2l-.8 .9M191.6 40.7l.8 .9M191.6 42.1l.8 .8"/>
<path d="M191.6 44.9l.8 .8M191.6 47.6l.8 .8M191.6 49l.8 .8M191.6 50.4l.8 .8M191.6 51.7l.8 .9M191.6 53.1l.8 .8M191.6 54.5l.8 .8M192.4 40.7l-.8 .9M192.4 42.1l-.8 .8M192.4 44.9l-.8 .8M192.4 47.6l-.8 .8M192.4 49l-.8 .8"/>
<path d="M192.4 50.4l-.8 .8M192.4 51.7l-.8 .9M192.4 53.1l-.8 .8M192.4 54.5l-.8 .8M205.3 40.7l.9 .9M205.3 42.1l.9 .8M205.3 44.9l.9 .8M205.3 47.6l.9 .8M205.3 49l.9 .8M205.3 50.4l.9 .8M205.3 57.2l.9 .8M206.1 40.7l-.8 .9"/>
<path d="M206.1 42.1l-.8 .8M206.1 44.9l-.8 .8M206.1 47.6l-.8 .8M206.1 49l-.8 .8M206.1 50.4l-.8 .8M206.1 57.2l-.8 .8M79.2 112.1l.8 .8M79.2 113.5l.8 .8M79.2 114.8l.8 .8M80 112.1l-.9 .8M80 113.5l-.9 .8M80 114.8l-.9 .8"/>
<path d="M65.4 135.4l.9 .8M66.3 135.4l-.9 .8"/>
</g>
<circle cx="228.4" cy="119.3" r=".68" fill="#00f" stroke="#00f" stroke-width=".13"/>
<g font-size="2.6" fill="#0f0">
<text x="54.9" y="17.7">Expansion Connector - EXP0</text>
<text x="174.2" y="30">Expansion Connector - EXP1</text>
<text x="56.2" y="104.1">Expansion Connector - EXP2</text>
<text x="176.9" y="108.2">Expansion Connector - EXP3</text>
</g>
<text font-size="2" x="227.7" y="189.5">Texas Instruments, Inc.</text>
<text font-size="1.6" x="227.8" y="198.2">AM3358 General Purpose EVM ZCZ Baseboard</text>
<g font-size="1.2">
<text x="50.6" y="21.4">V5_0D</text>
<text x="87.7" y="21.4">V1_8D</text>
<text x="58.8" y="28.3">V5_0D</text>
<text x="80.8" y="28.3">V1_8D</text>
<text x="50.8" y="31.3">DGND</text>
<text x="67" y="32.6">2</text>
<text x="67" y="34">4</text>
<text x="67" y="35.4">6</text>
<text x="75" y="32.6">1</text>
<text x="75" y="34">3</text>
<text x="75" y="35.4">5</text>
<text x="87.8" y="31.3">DGND</text>
<text x="208.3" y="33.8">VAUX2</text>
<text x="215.2" y="31">VAUX2</text>
<text x="66.3" y="38.1">10</text>
<text x="66.3" y="39.5">12</text>
<text x="66.3" y="40.9">14</text>
<text x="67" y="36.7">8</text>
<text x="75" y="36.7">7</text>
<text x="75" y="38.1">9</text>
<text x="75" y="39.5">11</text>
<text x="75" y="40.9">13</text>
<text x="194.5" y="39.5">2</text>
<text x="194.5" y="40.9">4</text>
<text x="202.6" y="39.5">1</text>
<text x="202.6" y="40.9">3</text>
<text x="215.3" y="40.9">DGND</text>
<text x="66.3" y="42.2">16</text>
<text x="66.3" y="43.6">18</text>
<text x="66.3" y="45">20</text>
<text x="66.3" y="46.3">22</text>
<text x="66.3" y="47.7">24</text>
<text x="75" y="42.2">15</text>
<text x="75" y="43.6">17</text>
<text x="75" y="45">19</text>
<text x="75" y="46.3">21</text>
<text x="75" y="47.7">23</text>
<text x="193.8" y="45">10</text>
<text x="193.8" y="46.3">12</text>
<text x="193.8" y="47.7">14</text>
<text x="194.5" y="42.2">6</text>
<text x="194.5" y="43.6">8</text>
<text x="202.6" y="42.2">5</text>
<text x="202.6" y="43.6">7</text>
<text x="202.6" y="45">9</text>
<text x="202.6" y="46.3">11</text>
<text x="202.6" y="47.7">13</text>
<text x="66.3" y="49.1">26</text>
<text x="66.3" y="50.5">28</text>
<text x="75" y="49.1">25</text>
<text x="75" y="50.5">27</text>
<text x="193.8" y="49.1">16</text>
<text x="193.8" y="50.5">18</text>
<text x="193.8" y="51.8">20</text>
<text x="193.8" y="53.2">22</text>
<text x="202.6" y="49.1">15</text>
<text x="202.6" y="50.5">17</text>
<text x="202.6" y="51.8">19</text>
<text x="202.6" y="53.2">21</text>
<text x="60.3" y="56">DGND</text>
<text x="79.6" y="56">DGND</text>
<text x="193.8" y="54.6">24</text>
<text x="193.8" y="55.9">26</text>
<text x="193.8" y="57.3">28</text>
<text x="202.6" y="54.6">23</text>
<text x="202.6" y="55.9">25</text>
<text x="202.6" y="57.3">27</text>
<text x="187.9" y="64.2">DGND</text>
<text x="207.1" y="64.2">DGND</text>
<text x="216.6" y="101">V3_3D</text>
<text x="68.3" y="109.4">2</text>
<text x="68.3" y="110.8">4</text>
<text x="68.3" y="112.2">6</text>
<text x="68.3" y="113.6">8</text>
<text x="76.4" y="109.4">1</text>
<text x="76.4" y="110.8">3</text>
<text x="76.4" y="112.2">5</text>
<text x="76.4" y="113.6">7</text>
<text x="198.6" y="113.6">2</text>
<text x="206.7" y="113.6">1</text>
<text x="211.1" y="109.2">V3_3D</text>
<text x="216.7" y="110.8">DGND</text>
<text x="67.6" y="114.9">10</text>
<text x="67.6" y="116.3">12</text>
<text x="67.6" y="117.7">14</text>
<text x="67.6" y="119">16</text>
<text x="76.4" y="114.9">9</text>
<text x="76.4" y="116.3">11</text>
<text x="76.4" y="117.7">13</text>
<text x="76.4" y="119">15</text>
<text x="198" y="119">10</text>
<text x="198.6" y="114.9">4</text>
<text x="198.6" y="116.3">6</text>
<text x="198.6" y="117.7">8</text>
<text x="206.7" y="114.9">3</text>
<text x="206.7" y="116.3">5</text>
<text x="206.7" y="117.7">7</text>
<text x="206.7" y="119">9</text>
<text x="67.6" y="120.4">18</text>
<text x="67.6" y="121.8">20</text>
<text x="67.6" y="123.1">22</text>
<text x="67.6" y="124.5">24</text>
<text x="67.6" y="125.9">26</text>
<text x="76.4" y="120.4">17</text>
<text x="76.4" y="121.8">19</text>
<text x="76.4" y="123.1">21</text>
<text x="76.4" y="124.5">23</text>
<text x="76.4" y="125.9">25</text>
<text x="198" y="120.4">12</text>
<text x="198" y="121.8">14</text>
<text x="198" y="123.1">16</text>
<text x="198" y="124.5">18</text>
<text x="198" y="125.9">20</text>
<text x="206.7" y="120.4">11</text>
<text x="206.7" y="121.8">13</text>
<text x="206.7" y="123.1">15</text>
<text x="206.7" y="124.5">17</text>
<text x="206.7" y="125.9">19</text>
<text x="240" y="121">VDDSHV2</text>
<text x="67.6" y="127.3">28</text>
<text x="67.6" y="128.6">30</text>
<text x="67.6" y="130">32</text>
<text x="67.6" y="131.4">34</text>
<text x="76.4" y="127.3">27</text>
<text x="76.4" y="128.6">29</text>
<text x="76.4" y="130">31</text>
<text x="76.4" y="131.4">33</text>
<text x="198" y="127.3">22</text>
<text x="198" y="128.6">24</text>
<text x="198" y="130">26</text>
<text x="198" y="131.4">28</text>
<text x="206.7" y="127.3">21</text>
<text x="206.7" y="128.6">23</text>
<text x="206.7" y="130">25</text>
<text x="206.7" y="131.4">27</text>
<text x="240" y="126.5">VEXPD</text>
<text x="67.6" y="132.8">36</text>
<text x="67.6" y="134.1">38</text>
<text x="67.6" y="135.5">40</text>
<text x="76.4" y="132.8">35</text>
<text x="76.4" y="134.1">37</text>
<text x="76.4" y="135.5">39</text>
<text x="97.4" y="136.1">V3_3D</text>
<text x="231.7" y="135.3">VEXPD</text>
<text x="241.3" y="135.3">VDDSHV2</text>
<text x="63.1" y="139.7">DGND</text>
<text x="79.6" y="139.7">DGND</text>
<text x="192" y="141">DGND</text>
<text x="209.9" y="141">DGND</text>
<text x="86.4" y="145.1">DGND</text>
<text x="231.8" y="145.1">DGND</text>
<text x="242.8" y="145.1">DGND</text>
<text x="227.7" y="191.6">ARM MPU Business Unit</text>
<text x="227.7" y="192.9">12500 TI Blvd</text>
<text x="227.7" y="194.2">Dallas, TX</text>
<text x="234.3" y="194.2">75243</text>
<text x="227" y="202.6">Size</text>
<text x="229.2" y="200.3">Expansion Connectors</text>
<text x="231.8" y="202.6">Document</text>
<text x="238.3" y="202.6">Number</text>
<text x="260.6" y="202.6">Modified</text>
<text x="266.1" y="202.6">By:</text>
<text x="272.3" y="202.8">Rev</text>
<text x="227.7" y="206.7">Date:</text>
<text x="227.7" y="204.5">C</text>
<text x="231.8" y="206.9">Monday, September 22, 2014</text>
<text x="231.8" y="204.5">am335x_gpevm_zczbaseboard.dsn</text>
<text x="255.1" y="206.7">Sheet: 8</text>
<text x="260.8" y="204.7">Damon Domke</text>
<text x="264.7" y="206.7">of16</text>
<text x="272.3" y="204.7">1.6A</text>
</g>
<g font-size="1.2" fill="#000080">
<text x="53.5" y="25.8">C132</text>
<text x="53.5" y="27.2">0.1uF</text>
<text x="68.6" y="29.9">J3</text>
<text x="90.5" y="25.8">C133</text>
<text x="90.5" y="27.2">0.1uF</text>
<text x="91.9" y="34">0</text>
<text x="91.9" y="35.4">0</text>
<text x="96" y="34">R157</text>
<text x="96" y="35.4">R159</text>
<text x="218.1" y="35.4">C209</text>
<text x="91.9" y="39.5">0</text>
<text x="91.9" y="40.9">0</text>
<text x="91.9" y="38.2">0</text>
<text x="91.9" y="36.8">0</text>
<text x="96" y="39.5">R165</text>
<text x="96" y="40.9">R167</text>
<text x="96" y="38.2">R163</text>
<text x="96" y="36.8">R161</text>
<text x="196.2" y="36.8">J4</text>
<text x="218.1" y="36.8">0.1uF</text>
<text x="28.8" y="47.8">0</text>
<text x="34.3" y="47.8">R176</text>
<text x="91.9" y="45">0</text>
<text x="91.9" y="43.6">0</text>
<text x="91.9" y="42.3">0</text>
<text x="91.9" y="46.4">0</text>
<text x="96" y="47.8">0</text>
<text x="96" y="45">R173</text>
<text x="96" y="43.6">R171</text>
<text x="96" y="42.3">R169</text>
<text x="96" y="46.4">R175</text>
<text x="100.1" y="47.8">R177</text>
<text x="90.5" y="49.1">0</text>
<text x="94.6" y="49.1">R178</text>
<text x="223.6" y="53.3">0</text>
<text x="223.6" y="51.9">0</text>
<text x="227.7" y="53.3">R180</text>
<text x="227.7" y="51.9">R179</text>
<text x="68.6" y="54.6">Header_14x2</text>
<text x="168.7" y="57.4">0</text>
<text x="168.7" y="56">0</text>
<text x="172.8" y="57.4">R184</text>
<text x="172.8" y="56">R182</text>
<text x="223.6" y="54.6">0</text>
<text x="223.6" y="56">0</text>
<text x="227.7" y="54.6">R181</text>
<text x="227.7" y="56">R183</text>
<text x="196.2" y="61.5">Header_14x2</text>
<text x="70" y="106.7">J5</text>
<text x="219.5" y="105.4">C134</text>
<text x="219.5" y="106.7">0.1uF</text>
<text x="42.5" y="112.2">0</text>
<text x="42.5" y="109.5">0</text>
<text x="42.5" y="113.6">0</text>
<text x="42.5" y="110.8">0</text>
<text x="48" y="112.2">R189EXP_GPMC_OEn_REn</text>
<text x="48" y="109.5">R186EXP_GPMC_BE1n</text>
<text x="48" y="113.6">R191EXP_GPMC_WEn</text>
<text x="48" y="110.8">R187EXP_GPMC_CS3n</text>
<text x="94.6" y="110.8">22</text>
<text x="100.1" y="110.8">R188</text>
<text x="200.3" y="110.8">J6</text>
<text x="42.5" y="117.7">0</text>
<text x="42.5" y="119.1">0</text>
<text x="42.5" y="116.3">0</text>
<text x="48" y="117.7">R200EXP_MMC0_CMD</text>
<text x="48" y="119.1">R204EXP_MMC0_DAT0</text>
<text x="48" y="116.3">R197EXP_MMC0_CLK</text>
<text x="94.6" y="119.1">0</text>
<text x="94.6" y="117.7">0</text>
<text x="100.1" y="119.1">R205</text>
<text x="100.1" y="117.7">R201</text>
<text x="172.8" y="119.1">0</text>
<text x="172.8" y="117.7">0</text>
<text x="172.8" y="116.3">0</text>
<text x="172.8" y="115">0</text>
<text x="178.3" y="119.1">R206</text>
<text x="178.3" y="117.7">R202</text>
<text x="178.3" y="116.3">R198</text>
<text x="178.3" y="115">R196</text>
<text x="223.6" y="119.1">TP1mm</text>
<text x="229.1" y="119.1">TP35</text>
<text x="42.5" y="124.6">0</text>
<text x="42.5" y="123.2">0</text>
<text x="42.5" y="125.9">0</text>
<text x="42.5" y="120.5">0</text>
<text x="48" y="124.6">R215EXP_MMC0_DAT2</text>
<text x="48" y="123.2">R212EXP_MMC0_DAT1</text>
<text x="48" y="125.9">R219EXP_MMC0_DAT3</text>
<text x="48" y="120.5">R207EXP_WAKEUP</text>
<text x="100.1" y="124.6">0</text>
<text x="100.1" y="123.2">0</text>
<text x="100.1" y="121.8">0</text>
<text x="104.2" y="124.6">R216</text>
<text x="104.2" y="123.2">R213</text>
<text x="104.2" y="121.8">R210</text>
<text x="172.8" y="120.5">0</text>
<text x="172.8" y="124.6">0</text>
<text x="172.8" y="123.2">0</text>
<text x="178.3" y="120.5">R209</text>
<text x="178.3" y="124.6">R217</text>
<text x="178.3" y="123.2">R214</text>
<text x="42.5" y="131.4">22</text>
<text x="48" y="131.4">R231EXP_MII1_COL</text>
<text x="172.8" y="128.7">0</text>
<text x="172.8" y="127.3">0</text>
<text x="172.8" y="130">0</text>
<text x="172.8" y="131.4">0</text>
<text x="178.3" y="128.7">R226</text>
<text x="178.3" y="127.3">R223</text>
<text x="178.3" y="130">R230</text>
<text x="178.3" y="131.4">R233</text>
<text x="226.3" y="131.4">0</text>
<text x="226.3" y="128.7">0</text>
<text x="230.4" y="131.4">R234</text>
<text x="230.4" y="128.7">R227</text>
<text x="42.5" y="134.2">22</text>
<text x="42.5" y="132.8">22</text>
<text x="48" y="134.2">R237EXP_MII1_RXERR</text>
<text x="48" y="132.8">R235EXP_MII1_CRS</text>
<text x="200.3" y="135.6">Header_14x2</text>
<text x="68.6" y="139.7">Header_20x2</text>
<text x="89.2" y="139.7">C135</text>
<text x="89.2" y="141">0.1uF</text>
<text x="234.5" y="139.7">C141</text>
<text x="234.5" y="141">0.1uF</text>
<text x="245.5" y="139.7">C148</text>
<text x="245.5" y="141">0.1uF</text>
</g>
<g font-size="1.2" fill="#f00">
<text x="79.8" y="33.8">EXP_MMC1_DAT7</text>
<text x="79.8" y="35.2">EXP_MMC1_DAT6</text>
<text x="111" y="35.8">AM335X_GPMC_AD6</text>
<text x="111" y="34.5">AM335X_GPMC_AD7</text>
<text x="79.8" y="39.3">EXP_MMC1_DAT3</text>
<text x="79.8" y="40.7">EXP_MMC1_DAT2</text>
<text x="79.8" y="36.6">EXP_MMC1_DAT5</text>
<text x="79.8" y="37.9">EXP_MMC1_DAT4</text>
<text x="111" y="41.3">AM335X_GPMC_AD2</text>
<text x="111" y="39.9">AM335X_GPMC_AD3</text>
<text x="111" y="38.6">AM335X_GPMC_AD4</text>
<text x="111" y="37.2">AM335X_GPMC_AD5</text>
<text x="49.7" y="47.5">EXP_I2C1_SCL</text>
<text x="79.8" y="47.5">EXP_I2C1_SDA</text>
<text x="79.8" y="42">EXP_MMC1_DAT1</text>
<text x="79.8" y="43.4">EXP_MMC1_DAT0</text>
<text x="79.8" y="44.8">EXP_MMC1_CMD</text>
<text x="79.8" y="46.1">EXP_MMC1_CLK</text>
<text x="111" y="44">AM335X_GPMC_AD0</text>
<text x="111" y="42.7">AM335X_GPMC_AD1</text>
<text x="111" y="47.1">AM335X_GPMC_CS1n</text>
<text x="111" y="45.7">AM335X_GPMC_CS2n</text>
<text x="159.7" y="47.1">EXP_PB_POWERON</text>
<text x="226.3" y="47.1">SYS_WARMRESETn</text>
<text x="10" y="48.5">AM335X_SPI0_CS0</text>
<text x="35.4" y="49.8">SYS_RESETn</text>
<text x="79.8" y="48.9">EXP0_P25</text>
<text x="105.9" y="49.8">PMIC_PWR_EN</text>
<text x="118.4" y="48.5">AM335X_SPI0_D1</text>
<text x="210.1" y="51.6">EXP_GPMC_WAIT</text>
<text x="210.1" y="53">EXP_GPMC_WPn</text>
<text x="239.9" y="52.6">AM335X_GPMC_WAIT</text>
<text x="239.9" y="53.9">AM335X_GPMC_WPn</text>
<text x="142.6" y="56.7">AM335X_GPMC_ADVn_ALE</text>
<text x="142.6" y="58">AM335X_GPMC_BE0n_CLE</text>
<text x="177.2" y="55.8">EXP_GPMC_ADVn_ALE</text>
<text x="177.2" y="57.1">EXP_GPMC_BE0n_CLE</text>
<text x="210.1" y="54.4">EXP_GPMC_CLK</text>
<text x="210.1" y="55.8">EXP_GPMC_CS0n</text>
<text x="239.9" y="55.3">SDIO_GPMC_CLK</text>
<text x="239.9" y="56.7">AM335X_GPMC_CS0n</text>
<text x="9.7" y="112.9">AM335X_GPMC_OEn_REn</text>
<text x="13.6" y="111.5">SDIO_GPMC_CS3n</text>
<text x="13.7" y="110.2">SDIO_GPMC_BE1n</text>
<text x="81.2" y="110.6">EXP_RMII1_REFCLK</text>
<text x="115.1" y="111.5">AM335X_GMII1_REFCLK</text>
<text x="184.1" y="113.4">GPMC_A0</text>
<text x="212.9" y="113.4">MCASP0_ACLKX</text>
<text x="12.6" y="114.3">AM335X_GPMC_WEn</text>
<text x="14" y="117">AM335X_MMC_CLK</text>
<text x="14" y="118.4">AM335X_MMC_CMD</text>
<text x="14" y="119.8">AM335X_MMC_D0</text>
<text x="82.6" y="117.5">EXP_SPI0_CLK</text>
<text x="82.6" y="118.9">EXP_SPI0_D0</text>
<text x="122.2" y="118.4">AM335X_SPI0_SCLK</text>
<text x="123.9" y="119.8">AM335X_SPI0_D0</text>
<text x="146.9" y="114.3">AM335X_GPMC_A0</text>
<text x="146.9" y="119.8">AM335X_GPMC_A4</text>
<text x="148.3" y="115.7">SDIO_GPMC_A1</text>
<text x="148.3" y="117">SDIO_GPMC_A2</text>
<text x="148.3" y="118.4">SDIO_GPMC_A3</text>
<text x="184.1" y="118.9">GPMC_A4</text>
<text x="184.1" y="116.1">GPMC_A2</text>
<text x="184.1" y="117.5">GPMC_A3</text>
<text x="184.1" y="114.7">GPMC_A1</text>
<text x="212.9" y="116.1">MCASP0_FSX</text>
<text x="212.9" y="117.5">MCASP0_AXR0</text>
<text x="214.2" y="118.9">EXP3_P9</text>
<text x="242.6" y="114.3">AM335X_MCASP0_ACLKX</text>
<text x="242.6" y="118.4">AM335X_MCASP0_AXR0</text>
<text x="242.6" y="117">AM335X_MCASP0_FSX</text>
<text x="12.5" y="121.1">AM335X_EXT_WAKEUP</text>
<text x="14" y="123.9">AM335X_MMC_D1</text>
<text x="14" y="125.3">AM335X_MMC_D2</text>
<text x="81.2" y="121.6">EXP_ECAP0_IN_PWM0_OUT</text>
<text x="81.2" y="125.7">EXP_UART0_RXD</text>
<text x="81.2" y="124.3">EXP_UART0_RTSN</text>
<text x="81.2" y="123">EXP_UART0_CTSN</text>
<text x="82.6" y="120.2">EXP_SPI0_CS1</text>
<text x="123" y="121.1">AM335X_SPI0_CS1</text>
<text x="126.5" y="122.5">AM335X_ECAP0_IN_PWM0_OUT</text>
<text x="126.5" y="125.3">AM335X_UART0_RTSn</text>
<text x="126.5" y="123.9">AM335X_UART0_CTSn</text>
<text x="146.9" y="121.1">AM335X_GPMC_A5</text>
<text x="146.9" y="123.9">AM335X_GPMC_A6</text>
<text x="146.9" y="125.3">AM335X_GPMC_A7</text>
<text x="184.1" y="120.2">GPMC_A5</text>
<text x="184.1" y="124.3">GPMC_A7</text>
<text x="184.1" y="123">GPMC_A6</text>
<text x="212.9" y="124.3">MCASP0_ACLKR</text>
<text x="212.9" y="121.6">MCASP0_AHCLKR</text>
<text x="242.6" y="122.5">AM335X_MCASP0_AHCLKR</text>
<text x="247" y="125.3">AM335X_MCASP0_ACLKR</text>
<text x="7.1" y="130.7">AM335X_XDMA_EVENT_INTR1</text>
<text x="7.1" y="128">AM335X_XDMA_EVENT_INTR0</text>
<text x="14" y="126.6">AM335X_MMC_D3</text>
<text x="81.2" y="129.8">EXP_UART1_RTSn</text>
<text x="81.2" y="128.4">EXP_UART1_CTSN</text>
<text x="81.2" y="127.1">EXP_UART0_TXD</text>
<text x="81.2" y="131.2">EXP_UART1_RXD</text>
<text x="126.5" y="129.4">AM335X_UART1_CTSn</text>
<text x="126.5" y="130.7">AM335X_UART1_RTSn</text>
<text x="127" y="126.6">AM335X_UART0_RXD</text>
<text x="127.3" y="128">AM335X_UART0_TXD</text>
<text x="146.2" y="130.7">AM335X_GPMC_A10</text>
<text x="146.9" y="128">AM335X_GPMC_A8</text>
<text x="146.9" y="129.4">AM335X_GPMC_A9</text>
<text x="184.1" y="128.4">GPMC_A9</text>
<text x="184.1" y="127.1">GPMC_A8</text>
<text x="184.1" y="129.8">GPMC_A10</text>
<text x="184.1" y="131.2">GPMC_A11</text>
<text x="212.9" y="131.2">MCASP0_AHCLKX</text>
<text x="212.9" y="127.1">MCASP0_FSR</text>
<text x="212.9" y="128.4">MCASP0_AXR1</text>
<text x="247" y="129.4">AM335X_MCASP0_AXR1</text>
<text x="247" y="128">AM335X_MCASP0_FSR</text>
<text x="12.6" y="134.9">AM335X_GMII1_RXERR</text>
<text x="12.9" y="133.5">AM335X_GMII1_CRS</text>
<text x="13" y="132.1">AM335X_GMII1_COL</text>
<text x="81.2" y="132.6">EXP_UART1_TXD</text>
<text x="127" y="132.1">AM335X_UART1_RXD</text>
<text x="127.3" y="133.5">AM335X_UART1_TXD</text>
<text x="146.2" y="132.1">AM335X_GPMC_A11</text>
<text x="247" y="132.1">AM335X_MCASP0_AHCLKX</text>
</g>
<g font-size="1.2" fill="#808080">
<text x="172.8" y="113.6">DNI</text>
<text x="178.3" y="113.6">R193</text>
<text x="226.3" y="113.6">DNI</text>
<text x="230.4" y="113.6">R194</text>
<text x="226.3" y="116.3">DNI</text>
<text x="226.3" y="117.7">DNI</text>
<text x="230.4" y="116.3">R199</text>
<text x="230.4" y="117.7">R203</text>
<text x="94.6" y="120.5">DNI</text>
<text x="100.1" y="120.5">R208</text>
<text x="100.1" y="125.9">DNI</text>
<text x="104.2" y="125.9">R220</text>
<text x="224.9" y="124.6">R218</text>
<text x="226.3" y="121.8">DNI</text>
<text x="230.4" y="121.8">R211</text>
<text x="231.8" y="124.6">DNI</text>
<text x="42.5" y="127.3">DNI</text>
<text x="42.5" y="130">DNI</text>
<text x="48" y="127.3">R221EXP_XDMA_EVENT_INTR0</text>
<text x="48" y="130">R228EXP_XDMA_EVENT_INTR1</text>
<text x="100.1" y="131.4">DNI</text>
<text x="100.1" y="127.3">DNI</text>
<text x="100.1" y="130">DNI</text>
<text x="100.1" y="128.7">DNI</text>
<text x="104.2" y="131.4">R232</text>
<text x="104.2" y="127.3">R222</text>
<text x="104.2" y="130">R229</text>
<text x="104.2" y="128.7">R225</text>
<text x="226.3" y="127.3">DNI</text>
<text x="230.4" y="127.3">R224</text>
<text x="100.1" y="132.8">DNI</text>
<text x="104.2" y="132.8">R236</text>
</g>
<g font-size="1">
<text x="28.8" y="1">5</text>
<text x="83.7" y="1">4</text>
<text x="138.5" y="1">3</text>
<text x="193.4" y="1">2</text>
<text x="248.3" y="1">1</text>
<text x=".4" y="28">D</text>
<text x="276.1" y="28">D</text>
<text x=".4" y="79.4">C</text>
<text x="276.1" y="79.4">C</text>
<text x=".4" y="130.9">B</text>
<text x="276.1" y="130.9">B</text>
<text x=".4" y="182.3">A</text>
<text x="276.1" y="182.3">A</text>
<text x="28.8" y="208.2">5</text>
<text x="83.7" y="208.2">4</text>
<text x="138.5" y="208.2">3</text>
<text x="193.4" y="208.2">2</text>
<text x="248.3" y="208.2">1</text>
</g>
</svg>
